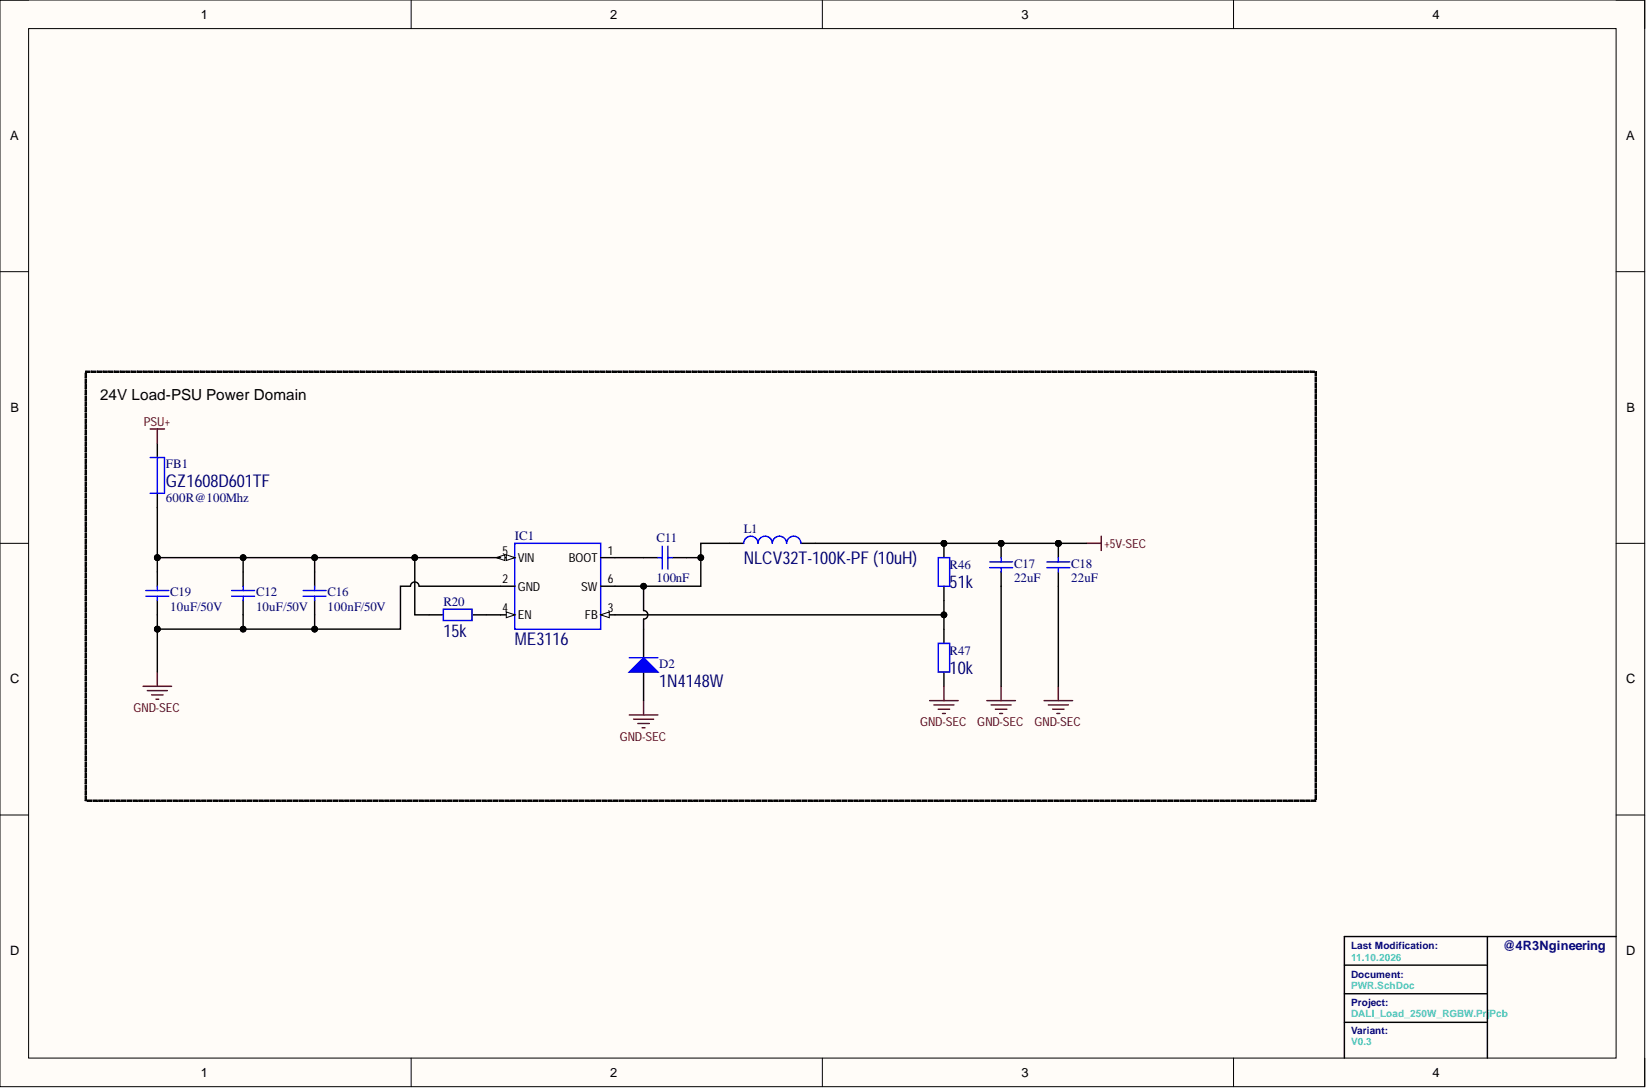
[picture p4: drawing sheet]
<svg xmlns="http://www.w3.org/2000/svg" width="292mm" height="193mm" viewBox="0 0 292 193" stroke-linecap="round" stroke-linejoin="round" font-family="sans-serif">
<path d="M0 0h291.9v192.7h-291.9z" fill-rule="evenodd" fill="#fffcf8"/>
<path d="M0 0h291.9v192.7h-291.9z" fill="none" stroke="#000" stroke-width=".18"/>
<path d="M5.1 5.1h281.7v182.6h-281.7z" fill-rule="evenodd" fill="#fffcf8"/>
<g fill="none" stroke="#000" stroke-width=".18">
<path d="M0 0h5.1M5.1 5.1h281.7v182.6h-281.7zM73 0v5.1M145.9 0v5.1M218.9 0v5.1M286.8 0h5.1v5.1M0 48.2h5.1M286.8 48.2h5.1M0 96.4h5.1M286.8 96.4h5.1M0 144.6h5.1M286.8 144.6h5.1"/>
<path d="M73 187.7v5M145.9 187.7v5M218.9 187.7v5M291.9 187.7v5"/>
<circle cx="27.9" cy="98.9" r=".51"/>
<circle cx="43.1" cy="98.9" r=".51"/>
<circle cx="124.4" cy="98.9" r=".51"/>
<circle cx="27.9" cy="111.6" r=".51"/>
<circle cx="43.1" cy="111.6" r=".51"/>
<circle cx="167.5" cy="109" r=".51"/>
</g>
<g fill="none" stroke="#000" stroke-width=".25">
<path d="M27.9 98.9v5.1M43.1 98.9v5.1M109.1 98.9h7.6M119.3 98.9h2.5M132 96.4h-7.6v2.5M142.1 96.4h45.7M27.9 106.5v5.1M43.1 106.5v5.1M55.8 101.4v2.6M55.8 106.5v2.5M88.8 104h2.6M106.6 109h60.9"/>
<path d="M106.6 104h2.5M167.5 104v2.5M167.5 111.6v2.5M167.5 119.2v2.5M177.7 101.4v20.3M187.8 101.4v20.3M238.6 171.2h25.4M238.6 176.3h25.4M264 166.1v21.6M286.8 166.1h-48.2v21.6M238.6 181.3h25.4"/>
</g>
<g fill="none" stroke="#800000" stroke-width=".25">
<path d="M27.9 119.2v2.5M25.4 121.7h5.1M26.1 122.5h3.6M26.9 123.2h2M27.7 124h.5M165 124.3h5M165.7 125h3.6M166.5 125.8h2M167.3 126.5h.5M167.5 121.7v2.6M175.1 124.3h5.1M175.9 125h3.5"/>
<path d="M176.6 125.8h2.1M177.4 126.5h.5M177.7 121.7v2.6M185.3 124.3h5.1M186 125h3.6M186.8 125.8h2M187.6 126.5h.5M187.8 121.7v2.6"/>
</g>
<g fill="none" stroke="#00f" stroke-width=".25">
<path d="M91.4 96.4h15.2v15.2h-15.2zM116.7 98.9h.8M117.5 96.9v4M118.5 96.9v4M118.5 98.9h.8M132 96.4a1.27 1.27 0 0 1 1.2-1.3 1.27 1.27 0 0 1 1.3 1.3 1.27 1.27 0 0 1 1.3-1.3 1.27 1.27 0 0 1 1.3 1.3 1.27 1.27 0 0 1 1.2-1.3 1.27 1.27 0 0 1 1.3 1.3 1.27 1.27 0 0 1 1.3-1.3 1.27 1.27 0 0 1 1.2 1.3M166.5 98.9h2v5.1h-2zM175.6 99.7h4.1M185.8 99.7h4M25.9 105.8h4M25.9 104.7h4M27.9 104v.7"/>
<path d="M27.9 105.8v.7M41.1 105.8h4.1M41.1 104.7h4.1M43.1 104v.7M43.1 105.8v.7M53.8 105.8h4.1M53.8 104.7h4.1M55.8 104v.7M55.8 105.8v.7M166.5 114.1h2v5.1h-2zM175.6 100.7h4.1M177.7 100.7v.7"/>
<path d="M185.8 100.7h4M187.8 100.7v.7"/>
</g>
<g fill="#000">
<circle cx="27.9" cy="98.9" r=".51"/>
<circle cx="43.1" cy="98.9" r=".51"/>
<circle cx="124.4" cy="98.9" r=".51"/>
<circle cx="27.9" cy="111.6" r=".51"/>
<circle cx="43.1" cy="111.6" r=".51"/>
<circle cx="167.5" cy="109" r=".51"/>
</g>
<path d="M106.6 109l1.5-.5v1.1z" fill="#f8fcff"/>
<path d="M106.6 109l1.5-.5v1.1z" fill="none" stroke="#000" stroke-width=".18"/>
<path d="M88.8 109h2.6" fill="none" stroke="#000" stroke-width=".25"/>
<path d="M89.8 108.5l1.6 .5-1.6 .6z" fill="#f8fcff"/>
<path d="M89.8 108.5l1.6 .5-1.6 .6z" fill="none" stroke="#000" stroke-width=".18"/>
<path d="M88.8 98.9h2.6" fill="none" stroke="#000" stroke-width=".25"/>
<path d="M89.8 98.4l1.6 .5-1.6 .5z" fill="#f8fcff"/>
<path d="M89.8 98.4l1.6 .5-1.6 .5z" fill="none" stroke="#000" stroke-width=".18"/>
<path d="M88.1 98.9l1.5-.5v1z" fill="#f8fcff"/>
<g fill="none" stroke="#000" stroke-width=".18">
<path d="M88.1 98.9l1.5-.5v1z"/>
<circle cx="55.8" cy="98.9" r=".51"/>
<circle cx="73.6" cy="98.9" r=".51"/>
<circle cx="55.8" cy="111.6" r=".51"/>
<circle cx="114.2" cy="104" r=".51"/>
</g>
<path d="M27.9 78.6v2.6M27.9 87.5v2.5M55.8 98.9v2.5M73.6 98.9v10.1h5.1M106.6 98.9h2.5M55.8 109v2.6M83.8 109h5M114.2 104v4.3a.76 .76 0 0 1 .8 .7 .76 .76 0 0 1-.8 .8v6.9M114.2 119.2v5.1" fill="none" stroke="#000" stroke-width=".25"/>
<path d="M111.7 126.8h5M112.4 127.6h3.6M113.2 128.3h2M114 129.1h.5M114.2 124.3v2.5" fill="none" stroke="#800000" stroke-width=".25"/>
<g fill="#000">
<circle cx="55.8" cy="98.9" r=".51"/>
<circle cx="73.6" cy="98.9" r=".51"/>
<circle cx="55.8" cy="111.6" r=".51"/>
<circle cx="114.2" cy="104" r=".51"/>
</g>
<path d="M26.6 81.2h2.6v6.3h-2.6M27.9 81.2v6.3M78.7 108h5.1v2.1h-5.1z" fill="none" stroke="#00f" stroke-width=".25"/>
<path d="M111.7 119.2l2.5-2.5 2.5 2.5z" fill="#00f"/>
<path d="M111.7 119.2l2.5-2.5 2.5 2.5zM111.7 116.7h5" fill="none" stroke="#00f" stroke-width=".25"/>
<path d="M27.9 90v8.9h60.9M121.8 98.9h2.6v5.1h-15.3M187.8 96.4h5.1M88.8 104h-14.4a.76 .76 0 0 0-.8-.8 .76 .76 0 0 0-.8 .8h-1.7v7.6h-43.2v7.6M167.5 106.5v5.1" fill="none" stroke="#000" stroke-width=".25"/>
<g fill="#000">
<circle cx="27.9" cy="98.9" r=".51"/>
<circle cx="43.1" cy="98.9" r=".51"/>
<circle cx="55.8" cy="98.9" r=".51"/>
<circle cx="73.6" cy="98.9" r=".51"/>
<circle cx="124.4" cy="98.9" r=".51"/>
<circle cx="27.9" cy="111.6" r=".51"/>
<circle cx="43.1" cy="111.6" r=".51"/>
<circle cx="55.8" cy="111.6" r=".51"/>
<circle cx="114.2" cy="104" r=".51"/>
<circle cx="167.5" cy="109" r=".51"/>
</g>
<g fill="none" stroke="#000" stroke-width=".18">
<circle cx="27.9" cy="98.9" r=".51"/>
<circle cx="43.1" cy="98.9" r=".51"/>
<circle cx="55.8" cy="98.9" r=".51"/>
<circle cx="73.6" cy="98.9" r=".51"/>
<circle cx="124.4" cy="98.9" r=".51"/>
<circle cx="27.9" cy="111.6" r=".51"/>
<circle cx="43.1" cy="111.6" r=".51"/>
<circle cx="55.8" cy="111.6" r=".51"/>
<circle cx="114.2" cy="104" r=".51"/>
<circle cx="167.5" cy="109" r=".51"/>
</g>
<path d="M26.6 76.1h2.6M27.9 76.1v2.5M192.9 96.4h2.5M195.4 95.1v2.5" fill="none" stroke="#800000" stroke-width=".25"/>
<path d="M15.1 141.3h.3v.7h-.3zM15.1 140.2h.3v.8h-.3zM15.1 139.2h.3v.8h-.3zM15.1 138.2h.3v.8h-.3zM15.1 137.2h.3v.8h-.3zM15.1 136.2h.3v.7h-.3zM15.1 135.2h.3v.7h-.3zM15.1 134.2h.3v.7h-.3zM15.1 133.1h.3v.8h-.3zM15.1 132.1h.3v.8h-.3zM15.1 131.1h.3v.8h-.3zM15.1 130.1h.3v.8h-.3zM15.1 129.1h.3v.7h-.3zM15.1 128.1h.3v.7h-.3zM15.1 127.1h.3v.7h-.3zM15.1 126h.3v.8h-.3zM15.1 125h.3v.8h-.3zM15.1 124h.3v.8h-.3zM15.1 123h.3v.8h-.3zM15.1 122h.3v.7h-.3zM15.1 121h.3v.7h-.3zM15.1 120h.3v.7h-.3zM15.1 118.9h.3v.8h-.3zM15.1 117.9h.3v.8h-.3zM15.1 116.9h.3v.8h-.3zM15.1 115.9h.3v.8h-.3zM15.1 114.9h.3v.7h-.3zM15.1 113.9h.3v.7h-.3zM15.1 112.9h.3v.7h-.3zM15.1 111.8h.3v.8h-.3zM15.1 110.8h.3v.8h-.3zM15.1 109.8h.3v.8h-.3zM15.1 108.8h.3v.8h-.3zM15.1 107.8h.3v.7h-.3zM15.1 106.8h.3v.7h-.3zM15.1 105.8h.3v.7h-.3zM15.1 104.7h.3v.8h-.3zM15.1 103.7h.3v.8h-.3zM15.1 102.7h.3v.8h-.3zM15.1 101.7h.3v.8h-.3zM15.1 100.7h.3v.7h-.3zM15.1 99.7h.3v.7h-.3zM15.1 98.7h.3v.7h-.3zM15.1 97.6h.3v.8h-.3zM15.1 96.6h.3v.8h-.3zM15.1 95.6h.3v.8h-.3zM15.1 94.6h.3v.8h-.3zM15.1 93.6h.3v.7h-.3zM15.1 92.6h.3v.7h-.3zM15.1 91.5h.3v.8h-.3zM15.1 90.5h.3v.8h-.3zM15.1 89.5h.3v.8h-.3zM15.1 88.5h.3v.8h-.3zM15.1 87.5h.3v.8h-.3zM15.1 86.5h.3v.7h-.3zM15.1 85.5h.3v.7h-.3zM15.1 84.4h.3v.8h-.3zM15.1 83.4h.3v.8h-.3zM15.1 82.4h.3v.8h-.3zM15.1 81.4h.3v.8h-.3zM15.1 80.4h.3v.8h-.3zM15.1 79.4h.3v.7h-.3zM15.1 78.4h.3v.7h-.3zM15.1 77.3h.3v.8h-.3zM15.1 76.3h.3v.8h-.3zM15.1 75.3h.3v.8h-.3zM15.1 74.3h.3v.8h-.3zM15.1 73.3h.3v.8h-.3zM15.1 72.3h.3v.7h-.3zM15.1 71.3h.3v.7h-.3zM15.1 70.2h.3v.8h-.3zM15.1 69.2h.3v.8h-.3zM15.1 68.2h.3v.8h-.3zM15.1 67.2h.3v.8h-.3zM15.1 66.2h.3v.8h-.3zM15.2 65.8h.8v.3h-.8zM16.2 65.8h.8v.3h-.8zM17.3 65.8h.7v.3h-.7zM18.3 65.8h.7v.3h-.7zM19.3 65.8h.8v.3h-.8zM20.3 65.8h.8v.3h-.8zM21.3 65.8h.8v.3h-.8zM22.3 65.8h.8v.3h-.8zM23.3 65.8h.8v.3h-.8zM24.4 65.8h.7v.3h-.7zM25.4 65.8h.7v.3h-.7zM26.4 65.8h.8v.3h-.8zM27.4 65.8h.8v.3h-.8zM28.4 65.8h.8v.3h-.8zM29.4 65.8h.8v.3h-.8zM30.5 65.8h.7v.3h-.7zM31.5 65.8h.7v.3h-.7zM32.5 65.8h.7v.3h-.7zM33.5 65.8h.8v.3h-.8zM34.5 65.8h.8v.3h-.8zM35.5 65.8h.8v.3h-.8zM36.5 65.8h.8v.3h-.8zM37.6 65.8h.7v.3h-.7zM38.6 65.8h.7v.3h-.7zM39.6 65.8h.8v.3h-.8zM40.6 65.8h.8v.3h-.8zM41.6 65.8h.8v.3h-.8zM42.6 65.8h.8v.3h-.8zM43.7 65.8h.7v.3h-.7zM44.7 65.8h.7v.3h-.7zM45.7 65.8h.7v.3h-.7zM46.7 65.8h.8v.3h-.8zM47.7 65.8h.8v.3h-.8zM48.7 65.8h.8v.3h-.8zM49.7 65.8h.8v.3h-.8zM50.8 65.8h.7v.3h-.7zM51.8 65.8h.7v.3h-.7zM52.8 65.8h.8v.3h-.8zM53.8 65.8h.8v.3h-.8zM54.8 65.8h.8v.3h-.8zM55.8 65.8h.8v.3h-.8zM56.9 65.8h.7v.3h-.7zM57.9 65.8h.7v.3h-.7zM58.9 65.8h.7v.3h-.7zM59.9 65.8h.8v.3h-.8zM60.9 65.8h.8v.3h-.8zM61.9 65.8h.8v.3h-.8zM62.9 65.8h.8v.3h-.8zM64 65.8h.7v.3h-.7zM65 65.8h.7v.3h-.7zM66 65.8h.7v.3h-.7zM67 65.8h.8v.3h-.8zM68 65.8h.8v.3h-.8zM69 65.8h.8v.3h-.8zM70 65.8h.8v.3h-.8zM71.1 65.8h.7v.3h-.7zM72.1 65.8h.7v.3h-.7zM73.1 65.8h.8v.3h-.8zM74.1 65.8h.8v.3h-.8zM75.1 65.8h.8v.3h-.8zM76.1 65.8h.8v.3h-.8zM77.2 65.8h.7v.3h-.7zM78.2 65.8h.7v.3h-.7zM79.2 65.8h.7v.3h-.7zM80.2 65.8h.8v.3h-.8zM81.2 65.8h.8v.3h-.8zM82.2 65.8h.8v.3h-.8zM83.2 65.8h.8v.3h-.8zM84.3 65.8h.7v.3h-.7zM85.3 65.8h.7v.3h-.7zM86.3 65.8h.8v.3h-.8zM87.3 65.8h.8v.3h-.8zM88.3 65.8h.8v.3h-.8zM89.3 65.8h.8v.3h-.8zM90.4 65.8h.7v.3h-.7zM91.4 65.8h.7v.3h-.7zM92.4 65.8h.7v.3h-.7zM93.4 65.8h.8v.3h-.8zM94.4 65.8h.8v.3h-.8zM95.4 65.8h.8v.3h-.8zM96.4 65.8h.8v.3h-.8zM97.5 65.8h.7v.3h-.7zM98.5 65.8h.7v.3h-.7zM99.5 65.8h.8v.3h-.8zM100.5 65.8h.8v.3h-.8zM101.5 65.8h.8v.3h-.8zM102.5 65.8h.8v.3h-.8zM103.6 65.8h.7v.3h-.7zM104.6 65.8h.7v.3h-.7zM105.6 65.8h.7v.3h-.7zM106.6 65.8h.8v.3h-.8zM107.6 65.8h.8v.3h-.8zM108.6 65.8h.8v.3h-.8zM109.6 65.8h.8v.3h-.8zM110.7 65.8h.7v.3h-.7zM111.7 65.8h.7v.3h-.7zM112.7 65.8h.7v.3h-.7zM113.7 65.8h.8v.3h-.8zM114.7 65.8h.8v.3h-.8zM115.7 65.8h.8v.3h-.8zM116.7 65.8h.8v.3h-.8zM117.8 65.8h.7v.3h-.7zM118.8 65.8h.7v.3h-.7zM119.8 65.8h.8v.3h-.8zM120.8 65.8h.8v.3h-.8zM121.8 65.8h.8v.3h-.8zM122.8 65.8h.8v.3h-.8zM123.9 65.8h.7v.3h-.7zM124.9 65.8h.7v.3h-.7zM125.9 65.8h.7v.3h-.7zM126.9 65.8h.8v.3h-.8zM127.9 65.8h.8v.3h-.8zM128.9 65.8h.8v.3h-.8zM129.9 65.8h.8v.3h-.8zM131 65.8h.7v.3h-.7zM132 65.8h.7v.3h-.7zM133 65.8h.8v.3h-.8zM134 65.8h.8v.3h-.8zM135 65.8h.8v.3h-.8zM136 65.8h.8v.3h-.8zM137.1 65.8h.7v.3h-.7zM138.1 65.8h.7v.3h-.7zM139.1 65.8h.7v.3h-.7zM140.1 65.8h.8v.3h-.8zM141.1 65.8h.8v.3h-.8zM142.1 65.8h.8v.3h-.8zM143.1 65.8h.8v.3h-.8zM144.2 65.8h.7v.3h-.7zM145.2 65.8h.7v.3h-.7zM146.2 65.8h.8v.3h-.8zM147.2 65.8h.8v.3h-.8zM148.2 65.8h.8v.3h-.8zM149.2 65.8h.8v.3h-.8zM150.3 65.8h.7v.3h-.7zM151.3 65.8h.7v.3h-.7zM152.3 65.8h.7v.3h-.7zM153.3 65.8h.8v.3h-.8zM154.3 65.8h.8v.3h-.8zM155.3 65.8h.8v.3h-.8zM156.3 65.8h.8v.3h-.8zM157.4 65.8h.7v.3h-.7zM158.4 65.8h.7v.3h-.7zM159.4 65.8h.7v.3h-.7zM160.4 65.8h.8v.3h-.8zM161.4 65.8h.8v.3h-.8zM162.4 65.8h.8v.3h-.8zM163.4 65.8h.8v.3h-.8zM164.5 65.8h.7v.3h-.7zM165.5 65.8h.7v.3h-.7zM166.5 65.8h.8v.3h-.8zM167.5 65.8h.8v.3h-.8zM168.5 65.8h.8v.3h-.8zM169.5 65.8h.8v.3h-.8zM170.6 65.8h.7v.3h-.7zM171.6 65.8h.7v.3h-.7zM172.6 65.8h.7v.3h-.7zM173.6 65.8h.8v.3h-.8zM174.6 65.8h.8v.3h-.8zM175.6 65.8h.8v.3h-.8zM176.6 65.8h.8v.3h-.8zM177.7 65.8h.7v.3h-.7zM178.7 65.8h.7v.3h-.7zM179.7 65.8h.8v.3h-.8zM180.7 65.8h.8v.3h-.8zM181.7 65.8h.8v.3h-.8zM182.7 65.8h.8v.3h-.8zM183.8 65.8h.7v.3h-.7zM184.8 65.8h.7v.3h-.7zM185.8 65.8h.7v.3h-.7zM186.8 65.8h.8v.3h-.8zM187.8 65.8h.8v.3h-.8zM188.8 65.8h.8v.3h-.8zM189.8 65.8h.8v.3h-.8zM190.9 65.8h.7v.3h-.7zM191.9 65.8h.7v.3h-.7zM192.9 65.8h.8v.3h-.8zM193.9 65.8h.8v.3h-.8zM194.9 65.8h.8v.3h-.8zM195.9 65.8h.8v.3h-.8zM197 65.8h.7v.3h-.7zM198 65.8h.7v.3h-.7zM199 65.8h.7v.3h-.7zM200 65.8h.8v.3h-.8zM201 65.8h.8v.3h-.8zM202 65.8h.8v.3h-.8zM203 65.8h.8v.3h-.8zM204.1 65.8h.7v.3h-.7zM205.1 65.8h.7v.3h-.7zM206.1 65.8h.7v.3h-.7zM207.1 65.8h.8v.3h-.8zM208.1 65.8h.8v.3h-.8zM209.1 65.8h.8v.3h-.8zM210.1 65.8h.8v.3h-.8zM211.2 65.8h.7v.3h-.7zM212.2 65.8h.7v.3h-.7zM213.2 65.8h.8v.3h-.8zM214.2 65.8h.8v.3h-.8zM215.2 65.8h.8v.3h-.8zM216.2 65.8h.8v.3h-.8zM217.3 65.8h.7v.3h-.7zM218.3 65.8h.7v.3h-.7zM219.3 65.8h.7v.3h-.7zM220.3 65.8h.8v.3h-.8zM221.3 65.8h.8v.3h-.8zM222.3 65.8h.8v.3h-.8zM223.3 65.8h.8v.3h-.8zM224.4 65.8h.7v.3h-.7zM225.4 65.8h.7v.3h-.7zM226.4 65.8h.8v.3h-.8zM227.4 65.8h.8v.3h-.8zM228.4 65.8h.8v.3h-.8zM229.4 65.8h.8v.3h-.8zM230.5 65.8h.7v.3h-.7zM231.5 65.8h.7v.3h-.7zM232.5 65.8h.7v.3h-.7zM233.4 65.9h.2v.8h-.2zM233.4 67h.2v.7h-.2zM233.4 68h.2v.7h-.2zM233.4 69h.2v.7h-.2zM233.4 70h.2v.8h-.2zM233.4 71h.2v.8h-.2zM233.4 72h.2v.8h-.2zM233.4 73h.2v.8h-.2zM233.4 74.1h.2v.7h-.2zM233.4 75.1h.2v.7h-.2zM233.4 76.1h.2v.7h-.2zM233.4 77.1h.2v.8h-.2zM233.4 78.1h.2v.8h-.2zM233.4 79.1h.2v.8h-.2zM233.4 80.1h.2v.8h-.2zM233.4 81.2h.2v.7h-.2zM233.4 82.2h.2v.7h-.2zM233.4 83.2h.2v.7h-.2zM233.4 84.2h.2v.8h-.2zM233.4 85.2h.2v.8h-.2zM233.4 86.2h.2v.8h-.2zM233.4 87.2h.2v.8h-.2zM233.4 88.3h.2v.7h-.2zM233.4 89.3h.2v.7h-.2zM233.4 90.3h.2v.7h-.2zM233.4 91.3h.2v.8h-.2zM233.4 92.3h.2v.8h-.2zM233.4 93.3h.2v.8h-.2zM233.4 94.3h.2v.8h-.2zM233.4 95.4h.2v.7h-.2zM233.4 96.4h.2v.7h-.2zM233.4 97.4h.2v.7h-.2zM233.4 98.4h.2v.8h-.2zM233.4 99.4h.2v.8h-.2zM233.4 100.4h.2v.8h-.2zM233.4 101.4h.2v.8h-.2zM233.4 102.5h.2v.7h-.2zM233.4 103.5h.2v.7h-.2zM233.4 104.5h.2v.7h-.2zM233.4 105.5h.2v.8h-.2zM233.4 106.5h.2v.8h-.2zM233.4 107.5h.2v.8h-.2zM233.4 108.5h.2v.8h-.2zM233.4 109.6h.2v.7h-.2zM233.4 110.6h.2v.7h-.2zM233.4 111.6h.2v.7h-.2zM233.4 112.6h.2v.8h-.2zM233.4 113.6h.2v.8h-.2zM233.4 114.6h.2v.8h-.2zM233.4 115.6h.2v.8h-.2zM233.4 116.7h.2v.7h-.2zM233.4 117.7h.2v.7h-.2zM233.4 118.7h.2v.7h-.2zM233.4 119.7h.2v.8h-.2zM233.4 120.7h.2v.8h-.2zM233.4 121.7h.2v.8h-.2zM233.4 122.7h.2v.8h-.2zM233.4 123.8h.2v.7h-.2zM233.4 124.8h.2v.7h-.2zM233.4 125.8h.2v.7h-.2zM233.4 126.8h.2v.8h-.2zM233.4 127.8h.2v.8h-.2zM233.4 128.8h.2v.8h-.2zM233.4 129.8h.2v.8h-.2zM233.4 130.9h.2v.7h-.2zM233.4 131.9h.2v.7h-.2zM233.4 132.9h.2v.7h-.2zM233.4 133.9h.2v.8h-.2zM233.4 134.9h.2v.8h-.2zM233.4 135.9h.2v.8h-.2zM233.4 136.9h.2v.8h-.2zM233.4 138h.2v.7h-.2zM233.4 139h.2v.7h-.2zM233.4 140h.2v.7h-.2zM233.4 141h.2v.8h-.2zM232.7 141.9h.8v.2h-.8zM231.7 141.9h.8v.2h-.8zM230.7 141.9h.8v.2h-.8zM229.7 141.9h.8v.2h-.8zM228.7 141.9h.7v.2h-.7zM227.7 141.9h.7v.2h-.7zM226.6 141.9h.8v.2h-.8zM225.6 141.9h.8v.2h-.8zM224.6 141.9h.8v.2h-.8zM223.6 141.9h.8v.2h-.8zM222.6 141.9h.7v.2h-.7zM221.6 141.9h.7v.2h-.7zM220.6 141.9h.7v.2h-.7zM219.5 141.9h.8v.2h-.8zM218.5 141.9h.8v.2h-.8zM217.5 141.9h.8v.2h-.8zM216.5 141.9h.8v.2h-.8zM215.5 141.9h.7v.2h-.7zM214.5 141.9h.7v.2h-.7zM213.4 141.9h.8v.2h-.8zM212.4 141.9h.8v.2h-.8zM211.4 141.9h.8v.2h-.8zM210.4 141.9h.8v.2h-.8zM209.4 141.9h.7v.2h-.7zM208.4 141.9h.7v.2h-.7zM207.4 141.9h.7v.2h-.7zM206.3 141.9h.8v.2h-.8zM205.3 141.9h.8v.2h-.8zM204.3 141.9h.8v.2h-.8zM203.3 141.9h.8v.2h-.8zM202.3 141.9h.7v.2h-.7zM201.3 141.9h.7v.2h-.7zM200.2 141.9h.8v.2h-.8zM199.2 141.9h.8v.2h-.8zM198.2 141.9h.8v.2h-.8zM197.2 141.9h.8v.2h-.8zM196.2 141.9h.8v.2h-.8zM195.2 141.9h.7v.2h-.7zM194.2 141.9h.7v.2h-.7zM193.1 141.9h.8v.2h-.8zM192.1 141.9h.8v.2h-.8zM191.1 141.9h.8v.2h-.8zM190.1 141.9h.8v.2h-.8zM189.1 141.9h.7v.2h-.7zM188.1 141.9h.7v.2h-.7zM187.1 141.9h.7v.2h-.7zM186 141.9h.8v.2h-.8zM185 141.9h.8v.2h-.8zM184 141.9h.8v.2h-.8zM183 141.9h.8v.2h-.8zM182 141.9h.7v.2h-.7zM181 141.9h.7v.2h-.7zM179.9 141.9h.8v.2h-.8zM178.9 141.9h.8v.2h-.8zM177.9 141.9h.8v.2h-.8zM176.9 141.9h.8v.2h-.8zM175.9 141.9h.7v.2h-.7zM174.9 141.9h.7v.2h-.7zM173.9 141.9h.7v.2h-.7zM172.8 141.9h.8v.2h-.8zM171.8 141.9h.8v.2h-.8zM170.8 141.9h.8v.2h-.8zM169.8 141.9h.8v.2h-.8zM168.8 141.9h.7v.2h-.7zM167.8 141.9h.7v.2h-.7zM166.7 141.9h.8v.2h-.8zM165.7 141.9h.8v.2h-.8zM164.7 141.9h.8v.2h-.8zM163.7 141.9h.8v.2h-.8zM162.7 141.9h.7v.2h-.7zM161.7 141.9h.7v.2h-.7zM160.7 141.9h.7v.2h-.7zM159.6 141.9h.8v.2h-.8zM158.6 141.9h.8v.2h-.8zM157.6 141.9h.8v.2h-.8zM156.6 141.9h.8v.2h-.8zM155.6 141.9h.7v.2h-.7zM154.6 141.9h.7v.2h-.7zM153.6 141.9h.7v.2h-.7zM152.5 141.9h.8v.2h-.8zM151.5 141.9h.8v.2h-.8zM150.5 141.9h.8v.2h-.8zM149.5 141.9h.8v.2h-.8zM148.5 141.9h.7v.2h-.7zM147.5 141.9h.7v.2h-.7zM146.4 141.9h.8v.2h-.8zM145.4 141.9h.8v.2h-.8zM144.4 141.9h.8v.2h-.8zM143.4 141.9h.8v.2h-.8zM142.4 141.9h.7v.2h-.7zM141.4 141.9h.7v.2h-.7zM140.4 141.9h.7v.2h-.7zM139.3 141.9h.8v.2h-.8zM138.3 141.9h.8v.2h-.8zM137.3 141.9h.8v.2h-.8zM136.3 141.9h.8v.2h-.8zM135.3 141.9h.7v.2h-.7zM134.3 141.9h.7v.2h-.7zM133.2 141.9h.8v.2h-.8zM132.2 141.9h.8v.2h-.8zM131.2 141.9h.8v.2h-.8zM130.2 141.9h.8v.2h-.8zM129.2 141.9h.7v.2h-.7zM128.2 141.9h.7v.2h-.7zM127.2 141.9h.7v.2h-.7zM126.1 141.9h.8v.2h-.8zM125.1 141.9h.8v.2h-.8zM124.1 141.9h.8v.2h-.8zM123.1 141.9h.8v.2h-.8zM122.1 141.9h.7v.2h-.7zM121.1 141.9h.7v.2h-.7zM120 141.9h.8v.2h-.8zM119 141.9h.8v.2h-.8zM118 141.9h.8v.2h-.8zM117 141.9h.8v.2h-.8zM116 141.9h.7v.2h-.7zM115 141.9h.7v.2h-.7zM114 141.9h.7v.2h-.7zM112.9 141.9h.8v.2h-.8zM111.9 141.9h.8v.2h-.8zM110.9 141.9h.8v.2h-.8zM109.9 141.9h.8v.2h-.8zM108.9 141.9h.7v.2h-.7zM107.9 141.9h.7v.2h-.7zM106.9 141.9h.7v.2h-.7zM105.8 141.9h.8v.2h-.8zM104.8 141.9h.8v.2h-.8zM103.8 141.9h.8v.2h-.8zM102.8 141.9h.8v.2h-.8zM101.8 141.9h.7v.2h-.7zM100.8 141.9h.7v.2h-.7zM99.7 141.9h.8v.2h-.8zM98.7 141.9h.8v.2h-.8zM97.7 141.9h.8v.2h-.8zM96.7 141.9h.8v.2h-.8zM95.7 141.9h.7v.2h-.7zM94.7 141.9h.7v.2h-.7zM93.7 141.9h.7v.2h-.7zM92.6 141.9h.8v.2h-.8zM91.6 141.9h.8v.2h-.8zM90.6 141.9h.8v.2h-.8zM89.6 141.9h.8v.2h-.8zM88.6 141.9h.7v.2h-.7zM87.6 141.9h.7v.2h-.7zM86.5 141.9h.8v.2h-.8zM85.5 141.9h.8v.2h-.8zM84.5 141.9h.8v.2h-.8zM83.5 141.9h.8v.2h-.8zM82.5 141.9h.7v.2h-.7zM81.5 141.9h.7v.2h-.7zM80.5 141.9h.7v.2h-.7zM79.4 141.9h.8v.2h-.8zM78.4 141.9h.8v.2h-.8zM77.4 141.9h.8v.2h-.8zM76.4 141.9h.8v.2h-.8zM75.4 141.9h.7v.2h-.7zM74.4 141.9h.7v.2h-.7zM73.3 141.9h.8v.2h-.8zM72.3 141.9h.8v.2h-.8zM71.3 141.9h.8v.2h-.8zM70.3 141.9h.8v.2h-.8zM69.3 141.9h.7v.2h-.7zM68.3 141.9h.7v.2h-.7zM67.3 141.9h.7v.2h-.7zM66.2 141.9h.8v.2h-.8zM65.2 141.9h.8v.2h-.8zM64.2 141.9h.8v.2h-.8zM63.2 141.9h.8v.2h-.8zM62.2 141.9h.7v.2h-.7zM61.2 141.9h.7v.2h-.7zM60.2 141.9h.7v.2h-.7zM59.1 141.9h.8v.2h-.8zM58.1 141.9h.8v.2h-.8zM57.1 141.9h.8v.2h-.8zM56.1 141.9h.8v.2h-.8zM55.1 141.9h.7v.2h-.7zM54.1 141.9h.7v.2h-.7zM53 141.9h.8v.2h-.8zM52 141.9h.8v.2h-.8zM51 141.9h.8v.2h-.8zM50 141.9h.8v.2h-.8zM49 141.9h.7v.2h-.7zM48 141.9h.7v.2h-.7zM47 141.9h.7v.2h-.7zM45.9 141.9h.8v.2h-.8zM44.9 141.9h.8v.2h-.8zM43.9 141.9h.8v.2h-.8zM42.9 141.9h.8v.2h-.8zM41.9 141.9h.7v.2h-.7zM40.9 141.9h.7v.2h-.7zM39.8 141.9h.8v.2h-.8zM38.8 141.9h.8v.2h-.8zM37.8 141.9h.8v.2h-.8zM36.8 141.9h.8v.2h-.8zM35.8 141.9h.7v.2h-.7zM34.8 141.9h.7v.2h-.7zM33.8 141.9h.7v.2h-.7zM32.7 141.9h.8v.2h-.8zM31.7 141.9h.8v.2h-.8zM30.7 141.9h.8v.2h-.8zM29.7 141.9h.8v.2h-.8zM28.7 141.9h.7v.2h-.7zM27.7 141.9h.7v.2h-.7zM26.6 141.9h.8v.2h-.8zM25.6 141.9h.8v.2h-.8zM24.6 141.9h.8v.2h-.8zM23.6 141.9h.8v.2h-.8zM22.6 141.9h.7v.2h-.7zM21.6 141.9h.7v.2h-.7zM20.6 141.9h.7v.2h-.7zM19.5 141.9h.8v.2h-.8zM18.5 141.9h.8v.2h-.8zM17.5 141.9h.8v.2h-.8zM16.5 141.9h.8v.2h-.8zM15.5 141.9h.7v.2h-.7z" fill="#000" stroke="#000" stroke-width=".18"/>
<g font-size="3.5">
<text x="166.9" y="98.4">PIR4601</text>
<text x="177.1" y="98.4">PIC1701</text>
<text x="187.3" y="98.4">PIC1801</text>
</g>
<g font-size="3.1" fill="#000080">
<text x="29.4" y="86.3">GZ1608D601TF</text>
<text x="132" y="100">NLCV32T-100K-PF (10uH)</text>
<text x="168.5" y="104.3">51k</text>
<text x="78.7" y="112.9">15k</text>
<text x="91.4" y="114.5">ME3116</text>
<text x="168.5" y="119.5">10k</text>
<text x="117" y="121.8">1N4148W</text>
</g>
<text font-size="2.7" x="17.8" y="70.9">24V Load-PSU Power Domain</text>
<g font-size="2.3">
<text x="35.6" y="3.3">1</text>
<text x="108.3" y="3.3">2</text>
<text x="181.3" y="3.3">3</text>
<text x="254.2" y="3.3">4</text>
<text x="1.8" y="24.9">A</text>
<text x="288.6" y="24.9">A</text>
<text x="1.9" y="73">B</text>
<text x="288.7" y="73">B</text>
<text x="1.8" y="121.2">C</text>
<text x="288.6" y="121.2">C</text>
<text x="1.8" y="169.4">D</text>
<text x="288.6" y="169.4">D</text>
<text x="35.6" y="191">1</text>
<text x="108.3" y="191">2</text>
<text x="181.3" y="191">3</text>
<text x="254.2" y="191">4</text>
</g>
<g font-size="2.3" fill="#000080">
<text x="29.4" y="82.9">FB1</text>
<text x="29.4" y="89">600R@100Mhz</text>
<text x="91.4" y="95.9">IC1</text>
<text x="132" y="94.6">L1</text>
<text x="116.5" y="96.1">C11</text>
<text x="168.5" y="100.9">R46</text>
<text x="179.9" y="100.7">C17</text>
<text x="190.1" y="100.7">C18</text>
<text x="30.2" y="105.8">C19</text>
<text x="45.4" y="105.8">C12</text>
<text x="58.1" y="105.8">C16</text>
<text x="78.7" y="107.5">R20</text>
<text x="116.5" y="103.2">100nF</text>
<text x="179.9" y="103.2">22uF</text>
<text x="190.1" y="103.2">22uF</text>
<text x="30.2" y="108.3">10uF/50V</text>
<text x="45.4" y="108.3">10uF/50V</text>
<text x="58.1" y="108.3">100nF/50V</text>
<text x="117" y="118.4">D2</text>
<text x="168.5" y="116.1">R47</text>
</g>
<text font-size="2.3" fill="#020887" x="266.7" y="168.6">@4R3Ngineering</text>
<g font-size="2.2" fill="#800000">
<text x="25.5" y="75.6">PSU+</text>
<text x="195.9" y="97.1">+5V-SEC</text>
<text x="23.7" y="126.3">GND-SEC</text>
<text x="110" y="131.4">GND-SEC</text>
<text x="163.3" y="128.8">GND-SEC</text>
<text x="173.4" y="128.8">GND-SEC</text>
<text x="183.6" y="128.8">GND-SEC</text>
</g>
<g font-size="2.2">
<text x="89.2" y="98.4">5</text>
<text x="91.9" y="99.7">VIN</text>
<text x="100.9" y="99.7">BOOT</text>
<text x="107.9" y="98.4">1</text>
<text x="89.2" y="103.5">2</text>
<text x="91.9" y="104.7">GND</text>
<text x="103.1" y="104.7">SW</text>
<text x="107.9" y="103.5">6</text>
<text x="89.2" y="108.5">4</text>
<text x="91.9" y="109.8">EN</text>
<text x="103.8" y="109.8">FB</text>
<text x="107.9" y="108.5">3</text>
</g>
<g font-size="1.8" fill="#020887">
<text x="239.8" y="168.4">Last Modification:</text>
<text x="239.8" y="173.4">Document:</text>
<text x="239.8" y="178.4">Project:</text>
<text x="239.8" y="183.4">Variant:</text>
</g>
<g font-size="1.8" fill="#4bc6b9">
<text x="239.8" y="170.4">11.10.2026</text>
<text x="239.8" y="175.4">PWR.SchDoc</text>
<text x="239.8" y="180.4">DALI_Load_250W_RGBW.PrjPcb</text>
<text x="239.8" y="185.4">V0.3</text>
</g>
</svg>
